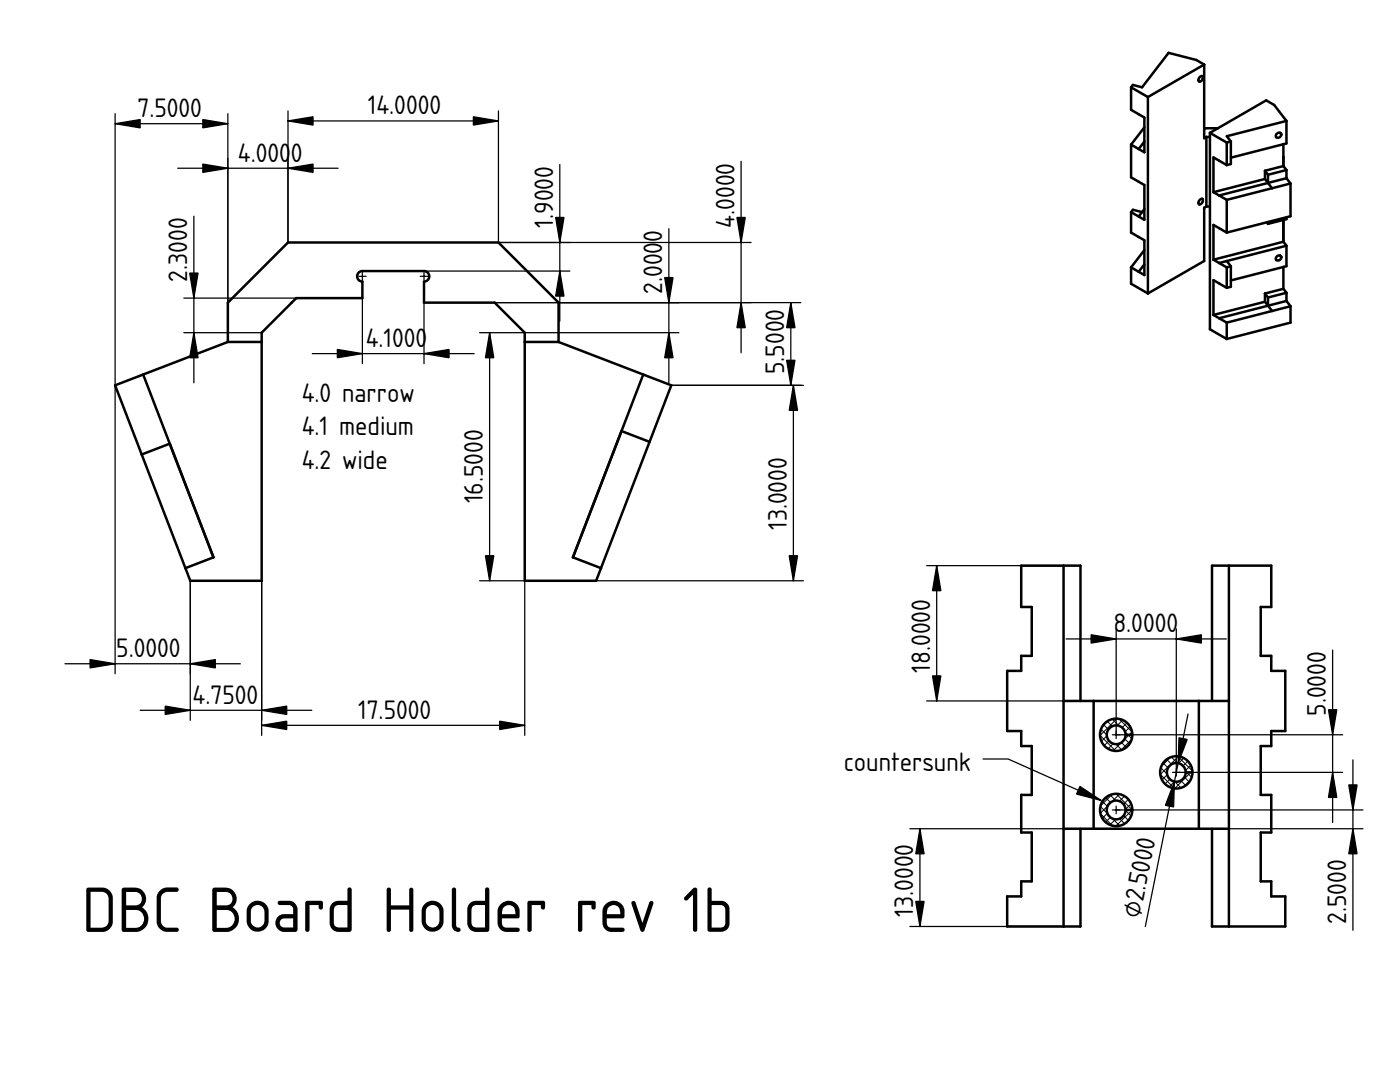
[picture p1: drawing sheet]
<svg xmlns="http://www.w3.org/2000/svg" width="279mm" height="216mm" viewBox="0 0 279 216" stroke-linecap="round" stroke-linejoin="round" font-family="sans-serif">
<path d="M241.6 39.1h.1" fill="none" stroke="#000" stroke-width=".2"/>
<g fill="#fff">
<path d="M229.1 19.4l11.2-6.5v14.7l.5-.3v13.9l-.5 .3v10.6l-11.2 6.5z" fill-rule="evenodd"/>
<path d="M244.8 39.9l12.8-3.3v6.5l-12.8 3.3z" fill-rule="evenodd"/>
<path d="M241.5 26.5l3.3 1.9v4.5l-2.6-1.5v6.9l2.6 1.6v6.5l-2.6-1.5v6.9l2.6 1.6v4l-2.6-1.5v6.9l2.6 1.6v3.2l-3.3-1.9z" fill-rule="evenodd"/>
</g>
<path d="M241.6 39.1h.1" fill="none" stroke="#000" stroke-width=".2"/>
<g fill="#fff">
<path d="M228.4 28.3v2.1l-1.2-.7z"/>
<path d="M228.4 52.8v2.1l-1.2-.7z"/>
<path d="M252.8 44.4l.3-.1v.4z"/>
<path d="M256.1 43.9v4.3z"/>
<path d="M256.1 31.3v1.8z"/>
<path d="M225.7 17.4l3.4 2v39.2l-3.4-2v-3.2l2.7 1.5v-7l-2.7-1.5v-4.1l2.7 1.6v-7l-2.7-1.5v-6.5l2.7 1.5v-7l-2.7-1.5z" fill-rule="evenodd"/>
<path d="M242.2 31.4l2.6 1.5 .8-.2v-1.2l10.5-2.7v4.3l-3.7 1v1.6l-10.2 2.6z" fill-rule="evenodd"/>
<path d="M242.2 55.9l2.6 1.5 .8-.2v-1.2l10.5-2.7v4.3l-3.7 1v1.6l-10.2 2.6z" fill-rule="evenodd"/>
<path d="M242.2 44.9l2.6 1.5 8-2 .3 .3 3-.8v4.3l-13.9 3.6z" fill-rule="evenodd"/>
<path d="M244.8 27.2l11.9-3.1v4.5l-11.1 2.9v-3.3z" fill-rule="evenodd"/>
<path d="M226.1 17l1.8 .4 5.3-6.9 5.5 1.5 1.6 .9-11.2 6.5-3.4-2z" fill-rule="evenodd"/>
<path d="M241.5 26.5l11.2-6.5 1.6 .9 2.4 3.2-11.9 3.1 .8 1-.8 .2z" fill-rule="evenodd"/>
<path d="M244.8 52.1l11.9-3.1v4.1l-11.1 2.9v-2.9z" fill-rule="evenodd"/>
<path d="M244.8 64.4l12.8-3.3v3.3l-12.8 3.2z" fill-rule="evenodd"/>
<path d="M242.2 51.8l13.9-3.6 .6 .8-13.4 3.5z" fill-rule="evenodd"/>
<path d="M243.3 63.5l9.8-2.5 .8 1.1-9.1 2.3z" fill-rule="evenodd"/>
<path d="M243.3 39l9.8-2.5 .8 1.1-9.1 2.3z" fill-rule="evenodd"/>
<path d="M240.8 27.3h.7v13.9h-.7z" fill-rule="evenodd"/>
<path d="M242.2 62.8l10.2-2.6 .7 .8-9.8 2.5z" fill-rule="evenodd"/>
<path d="M242.2 38.3l10.2-2.6 .7 .8-9.8 2.5z" fill-rule="evenodd"/>
<path d="M253.1 59.4l3.6-1v1.7l-3.6 .9z" fill-rule="evenodd"/>
<path d="M253.1 34.9l3.6-1v1.7l-3.6 .9z" fill-rule="evenodd"/>
<path d="M228.4 25.4v2.9l-1.2 1.4-1.5-.8z" fill-rule="evenodd"/>
<path d="M228.4 49.9v2.9l-1.2 1.4-1.5-.8z" fill-rule="evenodd"/>
<path d="M253.1 36.5l3.6-.9 .9 1-3.7 1z" fill-rule="evenodd"/>
<path d="M253.1 61l3.6-.9 .9 1-3.7 1z" fill-rule="evenodd"/>
<path d="M244.8 28.4l.8-.2v4.5l-.8 .2z" fill-rule="evenodd"/>
<path d="M252.4 34.1l3.7-1 .6 .8-3.6 1z" fill-rule="evenodd"/>
<path d="M252.4 58.6l3.7-1 .6 .8-3.6 1z" fill-rule="evenodd"/>
<path d="M244.8 53.4l.8-.3v4.1l-.8 .2z" fill-rule="evenodd"/>
<path d="M240.3 25.7l.3-.1h2.5l-1.6 .9v.8h-.7l-.5 .3z" fill-rule="evenodd"/>
<path d="M226.1 41.9l1.8 .4-.7 .9-1.5-.9z" fill-rule="evenodd"/>
<path d="M243.3 52.5l1.5-.4 .8 1-.8 .3z" fill-rule="evenodd"/>
<path d="M253.1 44.3l3.6-.9v.3l-3.6 1z" fill-rule="evenodd"/>
<path d="M228.4 41.7v2.2l-1.2-.7z" fill-rule="evenodd"/>
<path d="M252.4 58.6l.7 .8v1.6l-.7-.8z" fill-rule="evenodd"/>
<path d="M252.4 34.1l.7 .8v1.6l-.7-.8z" fill-rule="evenodd"/>
<path d="M254.8 26.7l.2-.1a.45 .45 0 0 1 .6 0 .45 .45 0 0 1-.1 .7 .52 .52 0 0 1-.9-.1z" fill-rule="evenodd"/>
<path d="M254.8 51.2l.2-.1a.45 .45 0 0 1 .6 0 .45 .45 0 0 1-.1 .7 .52 .52 0 0 1-.9-.1z" fill-rule="evenodd"/>
<path d="M254.8 26.7l.6-.2 .3 .3a.55 .55 0 0 1-.5 .7 .55 .55 0 0 1-.6-.6z" fill-rule="evenodd"/>
<path d="M254.8 51.2l.6-.2 .3 .3a.55 .55 0 0 1-.5 .7 .55 .55 0 0 1-.6-.6z" fill-rule="evenodd"/>
<path d="M239.5 15.3l.3-.1 .3 .1-.1 .6-.5 .4a.49 .49 0 0 1-.4-.5 .49 .49 0 0 1 .4-.5z" fill-rule="evenodd"/>
<path d="M239.5 39.8l.3-.1 .3 .1-.1 .6-.5 .4a.49 .49 0 0 1-.4-.5 .49 .49 0 0 1 .4-.5z" fill-rule="evenodd"/>
<path d="M255.4 26.5l.3 .3z" fill-rule="evenodd"/>
<path d="M255.4 51l.3 .3z" fill-rule="evenodd"/>
</g>
<g fill="none" stroke="#000" stroke-width=".5">
<path d="M225.7 17.4l3.4 2M225.7 17.4v4.5l2.7 1.5v7l-2.7-1.5M229.1 19.4v39.2M239.5 15.3l.3-.1 .3 .1-.1 .6-.5 .4a.49 .49 0 0 1-.4-.5 .49 .49 0 0 1 .4-.5zM240.3 12.9v14.7l.5-.3M240.3 12.9l-11.2 6.5M240.3 12.9l-1.6-.9-5.5-1.5-5.3 6.9-1.8-.4-.4 .4M225.7 28.9v6.5l2.7 1.5v7l-2.7-1.6M228.4 25.4l-2.7 3.5M228.4 28.3l-1.2 1.4M239.5 39.8l.3-.1 .3 .1-.1 .6-.5 .4a.49 .49 0 0 1-.4-.5 .49 .49 0 0 1 .4-.5zM240.8 27.3h.7"/>
<path d="M240.8 27.3v13.9M241.5 26.5v39.2l3.3 1.9M241.5 26.5l3.3 1.9M242.2 38.3l2.6 1.6M243.1 25.6h-2.5l-.3 .1M244.8 28.4v4.5M244.8 39.9v6.5M244.8 32.9l-2.6-1.5v6.9M245.6 28.2l-.8 .2M245.6 28.2v4.5l-.8 .2M252.4 34.1v1.6M252.4 35.7l1.5 1.9"/>
<path d="M252.4 35.7l-10.2 2.6M252.4 34.1l.7 .8M253.1 34.9v1.6M254.9 26.6l.5-.1a.55 .55 0 0 1 0 .8 .55 .55 0 0 1-.8-.2zM255.4 26.5l.3 .3M256.1 31.3h.1M256.1 28.8v4.3M256.1 33.1l.6 .8M256.1 33.1l-3.7 1M256.7 24.1l-2.4-3.2-1.6-.9-11.2 6.5M256.7 24.1l-11.9 3.1 .8 1M256.7 24.1v4.5l-11.1 2.9"/>
<path d="M256.7 33.9v1.7M256.7 35.6l.9 1M256.7 35.6l-13.4 3.4M256.7 33.9l-3.6 1M257.6 36.6v6.5l-12.8 3.3M257.6 36.6l-12.8 3.3M225.7 53.4v3.2l3.4 2M225.7 42.3v4.1l2.7 1.5v7l-2.7-1.5M227.9 42.3l-1.8-.4-.4 .4M228.4 49.9l-2.7 3.5M228.4 41.7l-1.2 1.5M228.4 52.8l-1.2 1.4"/>
<path d="M240.8 41.2l-.5 .3v10.6l-11.2 6.5M240.8 41.2h.7M242.2 51.8l2.6 1.6M244.8 46.4l-2.6-1.5v6.9M244.8 57.4l-2.6-1.5v6.9M244.8 53.4v4M244.8 52.1l.8 1M245.6 53.1v4.1l-.8 .2M245.6 53.1l-.8 .3M252.4 58.6v1.6M252.4 58.6l.7 .8M252.8 44.4l.3 .3"/>
<path d="M253.1 44.3v.4M253.1 59.4v1.6M254.9 51.1l.5-.1a.55 .55 0 0 1 0 .8 .55 .55 0 0 1-.8-.2zM255.4 51l.3 .3M256.1 53.3v4.3M256.1 48.2l.6 .8M256.1 57.6l.6 .8M256.1 57.6l-3.7 1M256.1 48.2l-13.9 3.6M256.1 43.9v4.3M256.7 43.4v.3l-3.6 1M256.7 49v4.1l-11.1 2.9"/>
<path d="M256.7 58.4v1.7M256.7 49l-13.4 3.5M256.7 58.4l-3.6 1M242.2 62.8l2.6 1.6M244.8 64.4v3.2M252.4 60.2l1.5 1.9M252.4 60.2l-10.2 2.6M253.1 61l-9.8 2.5M256.7 60.1l.9 1M256.7 60.1l-3.6 .9M257.6 61.1v3.3l-12.8 3.2M257.6 61.1l-12.8 3.3"/>
</g>
<path d="M23 76.9l22.5-8.7v-7.8l12-12h42l12 12v7.8l22.5 8.7-15 39h-14.3v-49.5l-6-6h-14.1v-4.2a1.05 1.05 0 0 0 1.1-1.1 1.05 1.05 0 0 0-1.1-1h-12.3a1.05 1.05 0 0 0-1 1 1.05 1.05 0 0 0 1 1.1v3.3h-13.2l-6.9 6.9v49.5h-14.2z" fill-rule="evenodd" fill="#fff"/>
<path d="M78.5 82.1h.1" fill="none" stroke="#000" stroke-width=".2"/>
<g fill="#fff">
<path d="M28.6 74.7l16.9-6.5h6.7v47.7h-14.2l-1-2.5 5.6-2.2z" fill-rule="evenodd"/>
<path d="M104.7 68.2h6.8l16.9 6.5-14.1 36.5 5.6 2.2-.9 2.5h-14.3z" fill-rule="evenodd"/>
<path d="M45.5 60.4l12-12h42l12 12v7.8h-6.8v-1.8l-6-6h-14.1v-4.2a1.05 1.05 0 0 0 1.1-1.1 1.05 1.05 0 0 0-1.1-1h-12.3a1.05 1.05 0 0 0-1 1 1.05 1.05 0 0 0 1 1.1v3.3h-13.2l-6.9 6.9v1.8h-6.7z" fill-rule="evenodd"/>
<path d="M124 86l5.6 2.2-9.7 25.2-5.6-2.2z" fill-rule="evenodd"/>
<path d="M28.3 90.7l5.6-2.2 8.7 22.7-5.6 2.2z" fill-rule="evenodd"/>
<path d="M23 76.9l5.6-2.2 5.3 13.8-5.6 2.2z" fill-rule="evenodd"/>
<path d="M128.4 74.7l5.6 2.2-4.4 11.3-5.6-2.2z" fill-rule="evenodd"/>
</g>
<path d="M28.6 74.7l-5.6 2.2 15 39h14.2v-49.5l6.9-6.9h13.2v-3.3a1.05 1.05 0 0 1-1-1.1 1.05 1.05 0 0 1 1-1h12.3a1.05 1.05 0 0 1 1.1 1 1.05 1.05 0 0 1-1.1 1.1v4.2h14.1l6 6v49.5h14.3l10.6-27.7M28.6 74.7l14 36.5-5.6 2.2M45.5 68.2v-7.8l12-12h42l12 12v7.8M45.5 68.2h6.7M45.5 68.2l-16.9 6.5M104.7 68.2h6.8M111.5 68.2l22.5 8.7-4.4 11.3M128.4 74.7l-14.1 36.5 5.6 2.2M33.9 88.5l-5.6 2.2M124 86l5.6 2.2" fill="none" stroke="#000" stroke-width=".5"/>
<g fill="#000" stroke="#080808" stroke-width=".25">
<path d="M72.3 54.4v1.5zM71.6 55.1h1.5z" fill-rule="evenodd"/>
<path d="M84.6 54.4v1.5zM83.9 55.1h1.5z" fill-rule="evenodd"/>
</g>
<path d="M78.5 82.1h.1" fill="none" stroke="#000" stroke-width=".2"/>
<g fill="none" stroke="#000" stroke-width=".25">
<path d="M23 22.7v111.7M23 24.7h22.5M35.5 33.6h32M45.5 22.7v37.7M57.5 24.1h42M57.5 22.1v26.3M99.5 22.1v26.3h50.4M111.7 32.8v31.3M147.9 32.2v38.2M36.7 59.5h22.4M38.7 43.1v33.3M72.3 59.5v13.1"/>
<path d="M84.6 54.1h29.1M133.5 45.6v30.8M36.7 66.4h15.5M62.3 70.6h32.3M84.6 60.4v12.2M95.7 66.4h39.8M97.7 66.4v49.5M98.7 60.4h61.1M134 76.9h26.3M157.8 60.4v16.5M158.3 76.9v39M38 115.9v27.8"/>
<path d="M52.2 115.9v30.8M95.7 115.9h9v30.8M119 115.9h41.3M13 132.4h35M28 141.7h34.2M52.2 144.7h52.5"/>
</g>
<g fill="#000" stroke="#000" stroke-width=".25">
<path d="M23 24.7l5-.8v1.6zM40.5 32.7l5 .9-5 .8zM40.5 23.9l5 .8-5 .8zM57.5 24.1l5-.8v1.7zM57.5 33.6l5-.9v1.7zM94.5 23.3l5 .8-5 .9zM37.9 54.5h1.6l-.8 5zM110.9 43.4h1.7l-.9 5zM111.7 54.1l.9 5h-1.7zM147.1 43.4h1.6l-.8 5zM38.7 66.4l.8 5h-1.6zM67.3 69.7l5 .9-5 .8z"/>
<path d="M84.6 70.6l5-.9v1.7zM97.7 66.4l.8 5h-1.6zM133.5 66.4l.8 5h-1.6zM132.7 55.4h1.6l-.8 5zM147.9 60.4l.8 5h-1.6zM157 71.9h1.7l-.9 5zM157.8 60.4l.9 5h-1.7zM158.3 76.9l.9 5h-1.7zM96.9 110.9h1.6l-.8 5zM157.5 110.9h1.7l-.9 5zM18 131.6l5 .8-5 .9zM38 132.4l5-.8v1.7z"/>
<path d="M33 140.9l5 .8-5 .9zM52.2 144.7l5-.8v1.7zM52.2 141.7l5-.8v1.7zM99.7 143.9l5 .8-5 .9z"/>
</g>
<path d="M203.8 112.9h11.8v27h26.3v-27h11.8v8.2h-2.1v9.8h2.1v3h2.8v12h-2.8v3h-2.1v9.7h2.1v7.5h-2.1v9.8h2.1v3h2.8v6h-14.6v-19.5h-26.3v19.5h-14.6v-6h2.8v-3h2.1v-9.8h-2.1v-7.5h2.1v-9.7h-2.1v-3h-2.8v-12h2.8v-3h2.1v-9.8h-2.1z" fill-rule="evenodd" fill="#fff"/>
<path d="M228.8 148.9h.1" fill="none" stroke="#000" stroke-width=".2"/>
<g fill="#fff">
<path d="M245.3 112.9h8.4v8.2h-2.1v9.8h2.1v3h2.8v12h-2.8v3h-2.1v9.7h2.1v7.5h-2.1v9.8h2.1v3h2.8v6h-11.2z" fill-rule="evenodd"/>
<path d="M203.8 112.9h8.5v72h-11.3v-6h2.8v-3h2.1v-9.8h-2.1v-7.5h2.1v-9.7h-2.1v-3h-2.8v-12h2.8v-3h2.1v-9.8h-2.1z" fill-rule="evenodd"/>
<path d="M218.3 139.9h21v25.5h-21z" fill-rule="evenodd"/>
</g>
<path d="M228.8 148.9h.1" fill="none" stroke="#000" stroke-width=".2"/>
<g fill="#fff">
<path d="M212.3 139.9h6v25.5h-6z" fill-rule="evenodd"/>
<path d="M239.3 139.9h6v25.5h-6z" fill-rule="evenodd"/>
<path d="M212.3 112.9h3.3v27h-3.3z" fill-rule="evenodd"/>
<path d="M241.9 112.9h3.4v27h-3.4z" fill-rule="evenodd"/>
<path d="M212.3 165.4h3.3v19.5h-3.3z" fill-rule="evenodd"/>
<path d="M241.9 165.4h3.4v19.5h-3.4z" fill-rule="evenodd"/>
<path d="M232.5 151.8a3.2 3.2 0 0 1 3.5-.7 3.2 3.2 0 0 1 2 3h-1.4a1.88 1.88 0 0 1-2.6 1.7 1.88 1.88 0 0 1-.5-3.1 1.88 1.88 0 0 1 3.1 .9v.5h1.4a3.2 3.2 0 0 1-4.5 3 3.2 3.2 0 0 1-1-5.3z" fill-rule="evenodd"/>
<path d="M220.5 144.3a3.2 3.2 0 0 1 3.5-.7 3.2 3.2 0 0 1 2 3h-1.4a1.88 1.88 0 0 1-2.6 1.7 1.88 1.88 0 0 1-.5-3.1 1.88 1.88 0 0 1 3.1 .9v.5h1.4a3.2 3.2 0 0 1-4.5 3 3.2 3.2 0 0 1-1-5.3z" fill-rule="evenodd"/>
<path d="M220.5 159.3a3.2 3.2 0 0 1 3.5-.7 3.2 3.2 0 0 1 2 3h-1.4a1.88 1.88 0 0 1-2.6 1.7 1.88 1.88 0 0 1-.5-3.1 1.88 1.88 0 0 1 3.1 .9v.5h1.4a3.2 3.2 0 0 1-4.5 3 3.2 3.2 0 0 1-1-5.3z" fill-rule="evenodd"/>
<circle cx="234.8" cy="154.1" r="3.2"/>
</g>
<g fill="none" stroke="#000" stroke-width=".2">
<path d="M228.8 148.9h.1M231.6 154.5l2.8 2.8M231.7 153.2l4 4M232.1 152.2l4.5 4.5M232.8 151.5l4.5 4.5M233.6 151.1l-1.8 1.8M233.8 151l4 4.1M235 150.9l3 2.9-3.6 3.5M235.2 150.9l-3.6 3.6M236.3 151.3l-4.4 4.3M237.1 151.9l-4.6 4.5M237.7 152.7l-4.4 4.3"/>
<path d="M237.7 155.5l-1.5 1.5"/>
</g>
<circle cx="222.8" cy="161.6" r="3.2" fill="#fff"/>
<path d="M220 159.9l4.5 4.5M220.7 159.2l4.5 4.5M221.5 158.6l4.2 4.2M222 158.5l-2.4 2.3M222.7 158.4l3.3 3.2-3.3 3.2M223.4 158.5l-3.8 3.8M224.4 158.9l-4.4 4.4M225.2 159.5l-4.6 4.6M228.8 148.9h.1M219.6 160.9l3.8 3.9M219.6 162.4l2.4 2.4M225.7 160.4l-4.2 4.2" fill="none" stroke="#000" stroke-width=".2"/>
<circle cx="222.8" cy="146.6" r="3.2" fill="#fff"/>
<g fill="none" stroke="#000" stroke-width=".2">
<path d="M219.5 146.7l3.2 3.1M219.7 145.5l4.2 4.1M220.2 144.6l4.6 4.5M220.9 143.9l-.8 .9M221 143.9l4.4 4.5M222 143.5l3.9 3.9M222.9 143.4l-3.4 3.4M223.3 143.4l2.6 2.6-3.7 3.8M224.1 143.7l-4.3 4.2M224.9 144.2l-4.5 4.6M225.5 145l-4.4 4.4M225.8 147.5l-2.1 2.2"/>
<path d="M228.8 148.9h.1"/>
</g>
<g fill="#fff">
<circle cx="222.8" cy="161.6" r="1.88"/>
<circle cx="222.8" cy="146.6" r="1.88"/>
<circle cx="234.8" cy="154.1" r="1.88"/>
</g>
<g fill="none" stroke="#000" stroke-width=".5">
<path d="M212.3 112.9v72M245.3 112.9v72M212.3 139.9h33M215.6 139.9v-27h-11.8v8.2h2.1v9.8h-2.1v3h-2.8v12h2.8v3h2.1v9.7h-2.1v7.5h2.1v9.8h-2.1v3h-2.8v6h14.6v-19.5M218.3 139.9v25.5M239.3 139.9v25.5M241.9 139.9v-27h11.8v8.2h-2.1v9.8h2.1v3h2.8v12h-2.8v3h-2.1v9.7h2.1v7.5h-2.1v9.8h2.1v3h2.8v6h-14.6v-19.5M224.6 146.6h1.4M236.6 154.1h1.4M212.3 165.4h33M224.6 161.6h1.4"/>
<circle cx="222.8" cy="146.6" r="3.2"/>
<circle cx="222.8" cy="146.6" r="1.88"/>
<circle cx="234.8" cy="154.1" r="3.2"/>
<circle cx="234.8" cy="154.1" r="1.88"/>
<circle cx="222.8" cy="161.6" r="3.2"/>
<circle cx="222.8" cy="161.6" r="1.88"/>
</g>
<g fill="#000" stroke="#080808" stroke-width=".25">
<path d="M222.8 145.9v1.5zM222 146.6h1.5z" fill-rule="evenodd"/>
<path d="M234.8 153.4v1.5zM234 154.1h1.5z" fill-rule="evenodd"/>
<path d="M222.8 160.9v1.5zM222 161.6h1.5z" fill-rule="evenodd"/>
</g>
<path d="M228.8 148.9h.1" fill="none" stroke="#000" stroke-width=".2"/>
<g fill="none" stroke="#000" stroke-width=".25">
<path d="M184.9 112.9h27.4M186.9 112.9v27M184.9 139.9h27.4M212.8 127.5h32M222.8 125.5v21.1h45.2M234.8 125.5v28.6h33.2M266 129.7v34.4M196.2 151.5h5l18.6 8.2M237.1 142.5l-8.5 42.4M270 151.6v34M181.6 165.4h30.7M183.6 165.4v19.5"/>
<path d="M222.8 161.6h49.2M239.3 165.4h32.7M181.6 184.9h30.7"/>
</g>
<g fill="#000" stroke="#000" stroke-width=".25">
<path d="M186.9 112.9l.9 5h-1.7zM186.1 134.9h1.7l-.9 5zM217.8 126.7l5 .8-5 .8zM234.8 127.5l5-.8v1.6zM215.5 156.9l4.3 2.8-5-1.3zM234.4 156l-.2 5-1.6-.3zM235.3 147.2l1.6 .3-1.8 4.8zM265.1 141.6h1.7l-.8 5zM266 154.1l.8 5h-1.7zM183.6 165.4l.8 5h-1.6zM270 165.4l.8 5h-1.6zM269.2 156.6h1.6l-.8 5z"/>
<path d="M182.8 179.9h1.6l-.8 5z"/>
</g>
<text font-size="12" x="16.3" y="186">DBC Board Holder rev 1b</text>
<g font-size="5">
<text x="27.4" y="23.4">7.5000</text>
<text x="73.4" y="22.8">14.0000</text>
<text x="47.5" y="32.2">4.000</text>
<text x="58" y="32.2">0</text>
<text x="110.4" y="45.4" transform="rotate(-90 110.4 45.4)">1.9000</text>
<text x="146.6" y="45.4" transform="rotate(-90 146.6 45.4)">4.0000</text>
<text x="132.2" y="48.3" transform="rotate(-90 132.2 48.3)">0</text>
<text x="37.4" y="56.2" transform="rotate(-90 37.4 56.2)">2.3000</text>
<text x="132.2" y="58.6" transform="rotate(-90 132.2 58.6)">2.000</text>
<text x="73" y="69.2">4.1000</text>
<text x="156.5" y="74.6" transform="rotate(-90 156.5 74.6)">5.5000</text>
<text x="60.2" y="80.2">4.0 narrow</text>
<text x="60.2" y="86.9">4.1 medium</text>
<text x="60.2" y="93.5">4.2 wide</text>
<text x="96.4" y="100.4" transform="rotate(-90 96.4 100.4)">16.5000</text>
<text x="157" y="105.7" transform="rotate(-90 157 105.7)">13.0000</text>
<text x="23.2" y="131.1">5.0000</text>
<text x="222.2" y="126.2">8.0000</text>
<text x="185.6" y="134.2" transform="rotate(-90 185.6 134.2)">18.0000</text>
<text x="38.4" y="140.4">4.7500</text>
<text x="71.5" y="143.4">17.5000</text>
<text x="264.6" y="142.8" transform="rotate(-90 264.6 142.8)">5.0000</text>
<text x="168.4" y="153.9">countersunk</text>
<text x="182.3" y="182.9" transform="rotate(-90 182.3 182.9)">13.0000</text>
<text x="227.5" y="183.3" transform="rotate(-79 227.5 183.3)">⌀2.5000</text>
<text x="268.7" y="184.3" transform="rotate(-90 268.7 184.3)">2.5000</text>
</g>
</svg>
